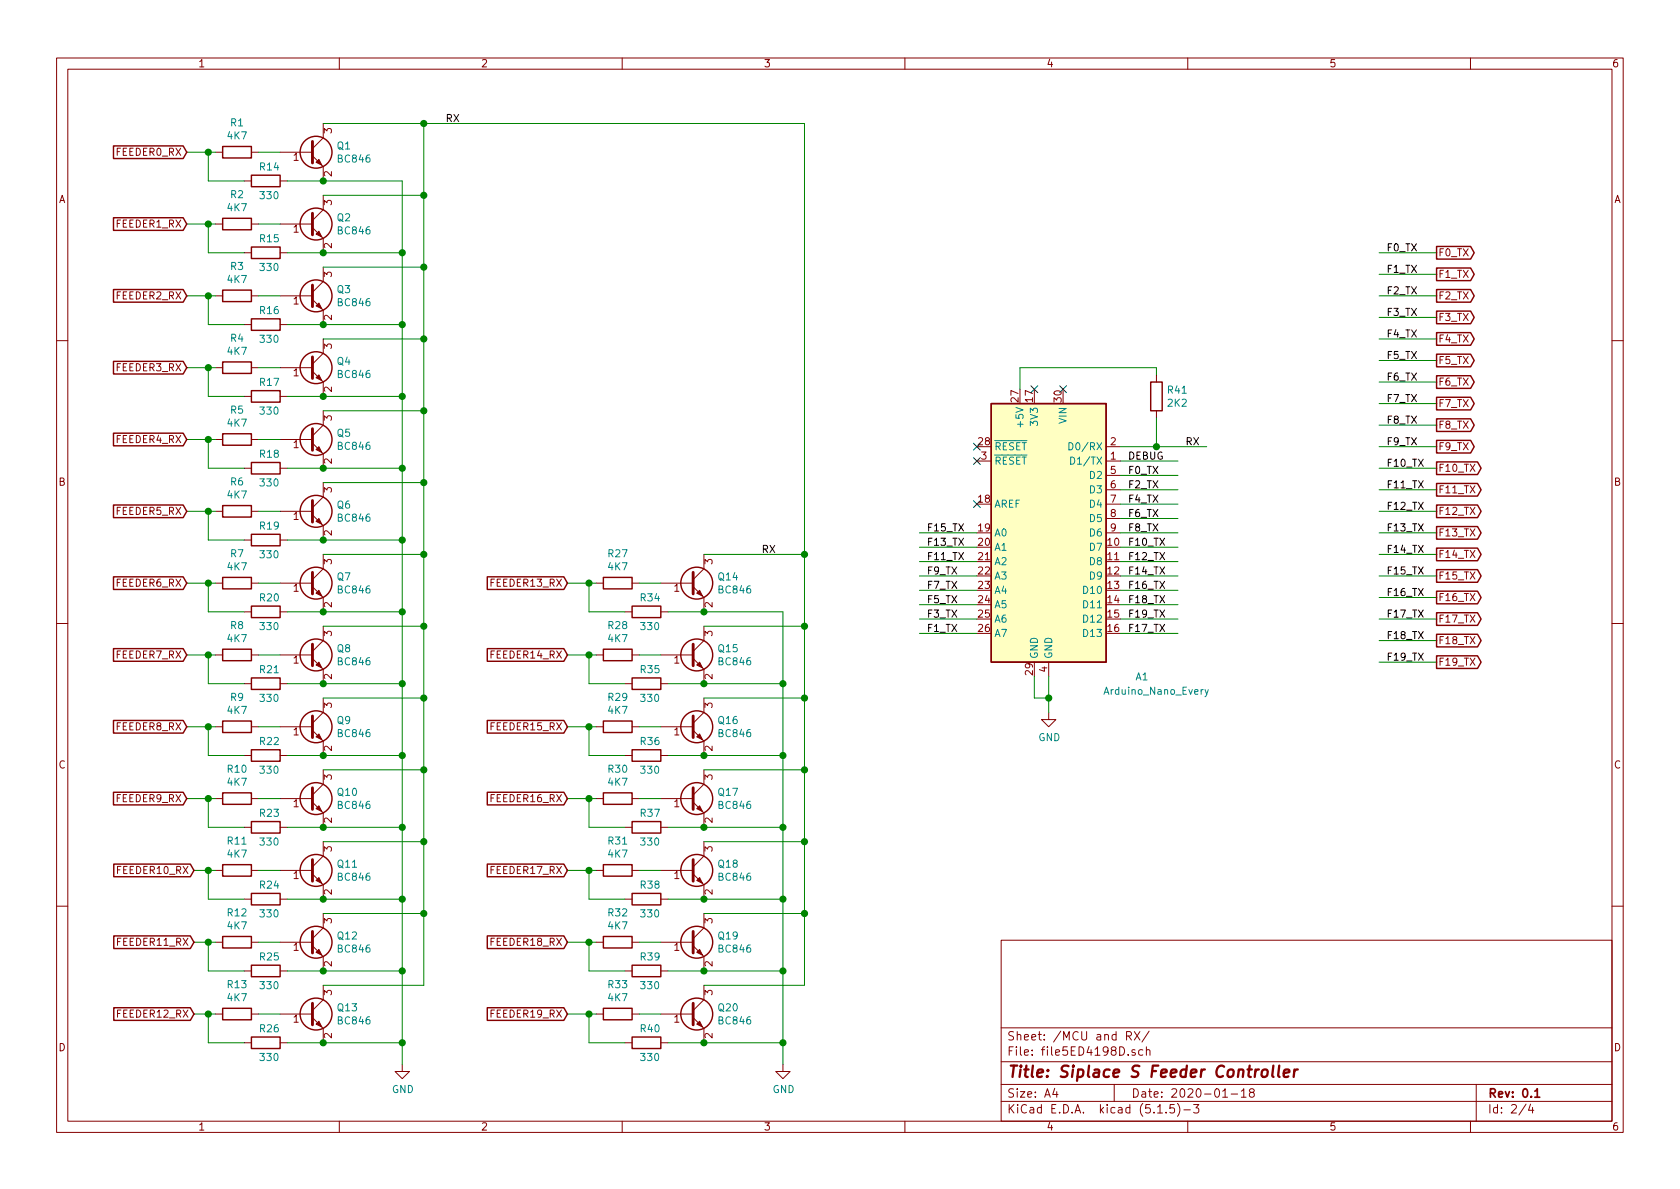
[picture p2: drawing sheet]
<svg xmlns="http://www.w3.org/2000/svg" width="297mm" height="210mm" viewBox="0 0 297 210" stroke-linecap="round" stroke-linejoin="round" font-family="sans-serif">
<g fill="none" stroke="#840000" stroke-width=".18">
<path d="M10 10.3h277v189.9h-277zM12 12.2h273v186.1h-273zM60 10.3v1.9M110 10.3v1.9M160 10.3v1.9M210 10.3v1.9M260 10.3v1.9M38.1 26.9h1.3M38.1 39.6h1.3M43.2 32h1.2M44.4 26.9h1.3M44.4 39.6h1.3"/>
<path d="M49.5 26.9h5.7M49.5 39.6h5.7M49.5 32h1.3M55.2 27.6l1.9 1.9v2.5M57.1 21.8v2.6l-1.9 1.9M57.1 34.5v2.6l-1.9 1.9M38.1 52.3h1.3M43.2 44.7h1.2M43.2 57.4h1.2M44.4 52.3h1.3M49.5 44.7h1.3M49.5 52.3h5.7"/>
<path d="M49.5 57.4h1.3M55.2 40.3l1.9 1.9v2.5M55.2 53l1.9 1.9v2.5M57.1 47.2v2.6l-1.9 1.9M57.1 59.9v2.6l-1.9 1.9M10 60.2h2M38.1 77.7h1.3M38.1 65h1.3M43.2 70.1h1.2M44.4 77.7h1.3M44.4 65h1.3M49.5 77.7h5.7"/>
<path d="M49.5 65h5.7M49.5 70.1h1.3M55.2 65.7l1.9 1.9v2.5M55.2 78.4l1.9 1.9v2.5M57.1 72.6v2.6l-1.9 1.9M195.6 79h2.5M204.5 66.3v1.3M204.5 72.6v1.3M285 60.2h2M38.1 90.4h1.3M43.2 95.5h1.2M43.2 82.8h1.2"/>
<path d="M44.4 90.4h1.3M49.5 90.4h5.7M49.5 95.5h1.3M49.5 82.8h1.3M55.2 91.1l1.9 1.9v2.5M57.1 85.3v2.6l-1.9 1.9M57.1 98v2.6l-1.9 1.9M124.5 98v2.6l-1.9 1.9M172.7 81.5h2.6M195.6 81.5h2.5M195.6 84.1h2.5M195.6 86.6h2.5"/>
<path d="M195.6 89.1h2.5M195.6 91.7h2.5M195.6 94.2h2.5M10 110.3h2M38.1 115.8h1.3M38.1 103.1h1.3M43.2 108.2h1.2M44.4 115.8h1.3M44.4 103.1h1.3M49.5 108.2h1.3M49.5 115.8h5.7M49.5 103.1h5.7"/>
<path d="M55.2 116.5l1.9 1.9v2.5M55.2 103.8l1.9 1.9v2.5M57.1 110.7v2.6l-1.9 1.9M105.4 115.8h1.3M105.4 103.1h1.3M110.5 108.2h1.3M111.8 115.8h1.2M111.8 103.1h1.2M116.8 108.2h1.3M116.8 115.8h5.8M116.8 103.1h5.8M122.6 116.5l1.9 1.9v2.5"/>
<path d="M122.6 103.8l1.9 1.9v2.5M124.5 110.7v2.6l-1.9 1.9M185.4 117.1v2.5M285 110.3h2M38.1 128.5h1.3M43.2 133.6h1.2M43.2 120.9h1.2M44.4 128.5h1.3M49.5 128.5h5.7M49.5 133.6h1.3M49.5 120.9h1.3M55.2 129.2l1.9 1.9v2.5"/>
<path d="M57.1 123.4v2.6l-1.9 1.9M57.1 136.1v2.6l-1.9 1.9M105.4 128.5h1.3M110.5 133.6h1.3M110.5 120.9h1.3M111.8 128.5h1.2M116.8 128.5h5.8M116.8 133.6h1.3M116.8 120.9h1.3M122.6 129.2l1.9 1.9v2.5M124.5 123.4v2.6l-1.9 1.9M124.5 136.1v2.6l-1.9 1.9"/>
<path d="M185.4 126v1.2h1.3l-1.3 1.3-1.3-1.3h1.3M38.1 153.9h1.3M38.1 141.2h1.3M43.2 159h1.2M43.2 146.3h1.2M44.4 153.9h1.3M44.4 141.2h1.3M49.5 153.9h5.7M49.5 159h1.3M49.5 141.2h5.7M49.5 146.3h1.3M55.2 154.6l1.9 1.9v2.5"/>
<path d="M55.2 141.9l1.9 1.9v2.5M57.1 148.8v2.6l-1.9 1.9M105.4 153.9h1.3M105.4 141.2h1.3M110.5 159h1.3M110.5 146.3h1.3M111.8 153.9h1.2M111.8 141.2h1.2M116.8 153.9h5.8M116.8 159h1.3M116.8 141.2h5.8M116.8 146.3h1.3"/>
<path d="M122.6 154.6l1.9 1.9v2.5M122.6 141.9l1.9 1.9v2.5M124.5 148.8v2.6l-1.9 1.9M10 160.2h2M38.1 179.3h1.3M38.1 166.6h1.3M43.2 171.7h1.2M44.4 179.3h1.3M44.4 166.6h1.3M49.5 179.3h5.7M49.5 166.6h5.7M49.5 171.7h1.3"/>
<path d="M55.2 180l1.9 1.9v2.5M55.2 167.3l1.9 1.9v2.5M57.1 161.5v2.6l-1.9 1.9M57.1 174.2v2.6l-1.9 1.9M105.4 179.3h1.3M105.4 166.6h1.3M110.5 171.7h1.3M111.8 179.3h1.2M111.8 166.6h1.2M116.8 179.3h5.8M116.8 166.6h5.8M116.8 171.7h1.3"/>
<path d="M122.6 180l1.9 1.9v2.5M122.6 167.3l1.9 1.9v2.5M124.5 174.2v2.6l-1.9 1.9M124.5 161.5v2.6l-1.9 1.9M177 166.3h108v32h-108zM285 160.2h2M43.2 184.4h1.2M49.5 184.4h1.3M60 198.3v1.9M71.1 188.2v1.3h1.3l-1.3 1.2-1.3-1.2h1.3M110 198.3v1.9M110.5 184.4h1.3"/>
<path d="M116.8 184.4h1.3M138.4 188.2v1.3h1.3l-1.3 1.2-1.2-1.2h1.2M160 198.3v1.9M177 194.8h108M177 191.8h108M177 187.8h108M177 181.8h108M186.5 192.5l-.4 1h1M186.8 193v1M197 191.8v3M199.2 183.2l.7-.1 .2-.2-.1-.3-.2-.2h-.6v1.5M199.5 183.2l.6 .7"/>
<path d="M200.6 182.4l.9 1.5M200.7 185.7l-.4-.1-.2 .2 .1 .2 .5 .2v.3h-.6M201.5 182.4l-.9 1.5M202.1 185.7l-.5-.1-.3 .3 .1 .6 .2 .1 .5-.1M202.7 185.7l.2-.1 .4 .1v.9M202.7 185.1v1.5M203.2 182.3l-1.3 2M204.7 196.8h.8M206.2 196.7v.1M207.6 195.3h-.7l-.1 .7 .2-.1 .5 .1 .2 .2-.1 .5-.2 .1-.6-.1M208.2 195.1a1.71 1.71 0 0 1 0 2.3M209.3 196.3h1.2"/>
<path d="M210 198.3v1.9M211 195.3h1l-.5 .6 .4 .1v.7l-.2 .1-.7-.1M216.2 194h.8M217.7 193.5h1.1M219.5 193l.4-.5v1.5M219.5 194h.8M221.2 193.2l-.3-.3 .1-.2 .2-.2 .4 .1 .2 .2-.1 .2-.6 .2a.48 .48 0 0 0-.1 .7l.2 .1 .5-.1a.48 .48 0 0 0-.1-.7h-.1M260 198.3v1.9M261 191.8v6.5M269.8 195.2l-1.2 2M270.6 195.2l-.3 1.1h.9M271 195.8v1"/>
</g>
<path d="M271.4 193l.4-.5v1.5M271.4 194h.8" fill="none" stroke="#840000" stroke-width=".3"/>
<path d="M223.2 189.3a.53 .53 0 0 1 .6-.2 .53 .53 0 0 1 .4 .4l-.1 .6a.54 .54 0 0 1-.5 .4 .54 .54 0 0 1-.6-.4zM225.1 188.4l-.2 1.8 .3 .2M226.2 188.4l-.2 1.8 .2 .2M227 189.8l1-.2-.1-.4-.5-.1-.4 .3v.9l.2 .1 .6-.1M228.9 189.1l-.2 1.3M229.5 189.1a.55 .55 0 0 0-.7 .4" fill="none" stroke="#840000" stroke-width=".41"/>
<g fill="none" stroke="#840000" stroke-width=".25">
<path d="M20.1 38.5h12.3l.6 1.1-.6 1.1h-12.3zM20.1 25.8h12.3l.6 1.1-.6 1.1h-12.3zM39.4 25.9h5v2h-5zM39.4 38.6h5v2h-5zM44.4 31h5.1v2h-5.1zM20.1 51.2h12.3l.6 1.1-.6 1.1h-12.3zM39.4 51.3h5v2h-5zM44.4 43.7h5.1v2h-5.1zM44.4 56.4h5.1v2h-5.1zM254 51.2h6l.7 1.1-.7 1.1h-6zM254 43.6h6l.7 1.1-.7 1.1h-6zM254 55h6l.7 1.1-.7 1.1h-6z"/>
<path d="M254 58.8h6l.7 1.1-.7 1.2h-6zM254 47.4h6l.7 1.1-.7 1.1h-6zM20.1 63.9h12.3l.6 1.1-.6 1.1h-12.3zM20.1 76.6h12.3l.6 1.1-.6 1.1h-12.3zM39.4 76.7h5v2h-5zM39.4 64h5v2h-5zM44.4 69.1h5.1v2h-5.1zM175.3 71.4h20.3v45.7h-20.3zM203.5 67.6h2v5h-2zM254 66.4h6l.7 1.2-.7 1.1h-6zM254 62.6h6l.7 1.1-.7 1.2h-6zM254 77.9h6l.7 1.1-.7 1.1h-6z"/>
<path d="M254 74.1h6l.7 1.1-.7 1.1h-6zM254 70.3h6l.7 1.1-.7 1.1h-6zM20.1 89.3h12.3l.6 1.1-.6 1.1h-12.3zM39.4 89.4h5v2h-5zM44.4 94.5h5.1v2h-5.1zM44.4 81.8h5.1v2h-5.1zM254 96.9h7.2l.7 1.1-.7 1.2h-7.2zM254 93.1h7.2l.7 1.1-.7 1.1h-7.2zM254 89.3h7.2l.7 1.1-.7 1.1h-7.2zM254 85.5h7.2l.7 1.1-.7 1.1h-7.2zM254 81.7h7.2l.7 1.1-.7 1.1h-7.2zM20.1 102h12.3l.6 1.1-.6 1.1h-12.3z"/>
<path d="M20.1 114.7h12.3l.6 1.1-.6 1.1h-12.3zM39.4 114.8h5v2h-5zM39.4 102.1h5v2h-5zM44.4 119.9h5.1v2h-5.1zM44.4 107.2h5.1v2h-5.1zM86.2 114.7h13.5l.6 1.1-.6 1.1h-13.5zM86.2 102h13.5l.6 1.1-.6 1.1h-13.5zM106.7 114.8h5.1v2h-5.1zM106.7 102.1h5.1v2h-5.1zM111.8 107.2h5v2h-5zM111.8 119.9h5v2h-5zM254 116h7.2l.7 1.1-.7 1.1h-7.2z"/>
<path d="M254 112.2h7.2l.7 1.1-.7 1.1h-7.2zM254 108.4h7.2l.7 1.1-.7 1.1h-7.2zM254 104.5h7.2l.7 1.2-.7 1.1h-7.2zM254 100.7h7.2l.7 1.1-.7 1.2h-7.2zM20.1 127.4h12.3l.6 1.1-.6 1.1h-12.3zM39.4 127.5h5v2h-5zM44.4 132.6h5.1v2h-5.1zM86.2 127.4h13.5l.6 1.1-.6 1.1h-13.5zM106.7 127.5h5.1v2h-5.1zM111.8 132.6h5v2h-5zM20.1 140.1h12.3l.6 1.1-.6 1.1h-12.3zM20.1 152.8h13.6l.6 1.1-.6 1.1h-13.6z"/>
<path d="M39.4 152.9h5v2h-5zM39.4 140.2h5v2h-5zM44.4 158h5.1v2h-5.1zM44.4 145.3h5.1v2h-5.1zM86.2 152.8h13.5l.6 1.1-.6 1.1h-13.5zM86.2 140.1h13.5l.6 1.1-.6 1.1h-13.5zM106.7 152.9h5.1v2h-5.1zM106.7 140.2h5.1v2h-5.1zM111.8 158h5v2h-5zM111.8 145.3h5v2h-5zM20.1 178.2h13.6l.6 1.1-.6 1.1h-13.6zM20.1 165.5h13.6l.6 1.1-.6 1.1h-13.6z"/>
<path d="M39.4 178.3h5v2h-5zM39.4 165.6h5v2h-5zM44.4 170.7h5.1v2h-5.1zM86.2 178.2h13.5l.6 1.1-.6 1.1h-13.5zM86.2 165.5h13.5l.6 1.1-.6 1.1h-13.5zM106.7 178.3h5.1v2h-5.1zM106.7 165.6h5.1v2h-5.1zM111.8 170.7h5v2h-5zM44.4 183.4h5.1v2h-5.1zM111.8 183.4h5v2h-5z"/>
<circle cx="55.9" cy="26.9" r="2.82"/>
<circle cx="55.9" cy="39.6" r="2.82"/>
<circle cx="55.9" cy="52.3" r="2.82"/>
<circle cx="55.9" cy="77.7" r="2.82"/>
<circle cx="55.9" cy="65" r="2.82"/>
<circle cx="55.9" cy="90.4" r="2.82"/>
<circle cx="55.9" cy="115.8" r="2.82"/>
<circle cx="55.9" cy="103.1" r="2.82"/>
<circle cx="123.2" cy="115.8" r="2.82"/>
<circle cx="123.2" cy="103.1" r="2.82"/>
<circle cx="55.9" cy="128.5" r="2.82"/>
<circle cx="123.2" cy="128.5" r="2.82"/>
<circle cx="55.9" cy="141.2" r="2.82"/>
<circle cx="55.9" cy="153.9" r="2.82"/>
<circle cx="123.2" cy="141.2" r="2.82"/>
<circle cx="123.2" cy="153.9" r="2.82"/>
<circle cx="55.9" cy="179.3" r="2.82"/>
<circle cx="55.9" cy="166.6" r="2.82"/>
<circle cx="123.2" cy="179.3" r="2.82"/>
<circle cx="123.2" cy="166.6" r="2.82"/>
</g>
<g fill="none" stroke="#840000" stroke-width=".51">
<path d="M55.2 37.7v3.8M55.2 25v3.8M55.2 50.4v3.8M55.2 63.1v3.8M55.2 75.8v3.8M55.2 88.5v3.8M55.2 113.9v3.8M55.2 101.2v3.8M122.6 113.9v3.8M122.6 101.2v3.8M55.2 126.6v3.8M55.2 139.3v3.8"/>
<path d="M122.6 139.3v3.8M122.6 126.6v3.8M55.2 152v3.8M122.6 152v3.8M55.2 177.4v3.8M55.2 164.7v3.8M122.6 177.4v3.8M122.6 164.7v3.8"/>
</g>
<g fill="#840000" stroke="#840000" stroke-width=".18">
<path d="M55.9 130.3l.5-.5 .5 1z"/>
<path d="M55.9 181.1l.5-.5 .5 1z"/>
<path d="M55.9 168.4l.5-.5 .5 1z"/>
<path d="M55.9 155.7l.5-.5 .5 1z"/>
<path d="M55.9 143l.5-.5 .5 1z"/>
<path d="M55.9 117.6l.5-.5 .5 1z"/>
<path d="M56.4 104.4l.5 1-1-.5z"/>
<path d="M55.9 92.2l.5-.5 .5 1z"/>
<path d="M123.2 181.1l.5-.5 .5 1z"/>
<path d="M123.2 168.4l.5-.5 .5 1z"/>
<path d="M123.2 155.7l.5-.5 .5 1z"/>
<path d="M123.2 143l.5-.5 .5 1z"/>
<path d="M123.2 130.3l.5-.5 .5 1z"/>
<path d="M123.2 117.6l.5-.5 .5 1z"/>
<path d="M123.2 104.9l.5-.5 .5 1z"/>
<path d="M55.9 66.8l.5-.5 .5 1z"/>
<path d="M55.9 41.4l.5-.5 .5 1z"/>
<path d="M55.9 28.7l.5-.5 .5 1z"/>
<path d="M55.9 79.5l.5-.5 .5 1z"/>
<path d="M55.9 54.1l.5-.5 .5 1z"/>
</g>
<path d="M175.3 71.4h20.3v45.7h-20.3z" fill="#ffffc2" stroke="#ffffc2" stroke-width=".18"/>
<path d="M189 78.3a.64 .64 0 0 1 .7 .6 .64 .64 0 0 1-.7 .6zM189.3 80.8a.64 .64 0 0 1 .7 .7 .64 .64 0 0 1-.7 .6zM213.1 121.9l.3 .9M213.6 121.9l-.4 1.2-.1 .1" fill="none" stroke="#008484" stroke-width=".18"/>
<g fill="none" stroke="#008400" stroke-width=".18">
<path d="M33 26.9h5.1M33 39.6h5.1M36.8 26.9v5.1h6.4M36.8 39.6v5.1h6.4M45.7 26.9h3.8M45.7 39.6h3.8M50.8 32h20.3v156.2M57.1 21.8h85.1v152.4h-17.7M57.1 34.5h17.8M74.9 21.8v152.4h-17.8M33 52.3h5.1M36.8 52.3v5.1h6.4"/>
<path d="M45.7 52.3h3.8M50.8 44.7h20.3M50.8 57.4h20.3M57.1 59.9h17.8M57.1 47.2h17.8M243.8 44.7h10.2M243.8 52.3h10.2M243.8 48.5h10.2M243.8 59.9h10.2M243.8 56.1h10.2M33 77.7h5.1M33 65h5.1"/>
<path d="M36.8 65v5.1h6.4M36.8 77.7v5.1h6.4M45.7 77.7h3.8M45.7 65h3.8M50.8 70.1h20.3M57.1 72.6h17.8M198.1 79h15.3M204.5 66.3v-1.3h-24.2v3.8M204.5 73.9v5.1M243.8 79h10.2M243.8 75.2h10.2M243.8 71.4h10.2"/>
<path d="M243.8 67.6h10.2M243.8 63.7h10.2M33 90.4h5.1M36.8 90.4v5.1h6.4M45.7 90.4h3.8M50.8 95.5h20.3M50.8 82.8h20.3M57.1 98h17.8M57.1 85.3h17.8M124.5 98h17.7M162.6 99.3h10.1M162.6 96.8h10.1"/>
<path d="M162.6 94.2h10.1M198.1 81.5h10.2M198.1 99.3h10.2M198.1 96.8h10.2M198.1 94.2h10.2M198.1 86.6h10.2M198.1 89.1h10.2M198.1 91.7h10.2M198.1 84.1h10.2M243.8 82.8h10.2M243.8 90.4h10.2M243.8 98h10.2"/>
<path d="M243.8 94.2h10.2M243.8 86.6h10.2M33 103.1h5.1M33 115.8h5.1M36.8 103.1v5.1h6.4M36.8 115.8v5.1h6.4M45.7 103.1h3.8M45.7 115.8h3.8M50.8 108.2h20.3M57.1 110.7h17.8M100.3 103.1h5.1M100.3 115.8h5.1"/>
<path d="M104.1 103.1v5.1h6.4M104.1 115.8v5.1h6.4M113 103.1h3.8M113 115.8h3.8M118.1 108.2h20.3v80M124.5 110.7h17.7M162.6 112h10.1M162.6 109.5h10.1M162.6 106.9h10.1M162.6 104.4h10.1M162.6 101.8h10.1M182.9 119.6v3.8h2.5"/>
<path d="M185.4 119.6v6.4M198.1 112h10.2M198.1 109.5h10.2M198.1 106.9h10.2M198.1 104.4h10.2M198.1 101.8h10.2M243.8 109.5h10.2M243.8 101.8h10.2M243.8 117.1h10.2M243.8 113.3h10.2M243.8 105.7h10.2M33 128.5h5.1"/>
<path d="M36.8 128.5v5.1h6.4M45.7 128.5h3.8M50.8 120.9h20.3M50.8 133.6h20.3M57.1 123.4h17.8M57.1 136.1h17.8M100.3 128.5h5.1M104.1 128.5v5.1h6.4M113 128.5h3.8M118.1 120.9h20.3M118.1 133.6h20.3M124.5 123.4h17.7"/>
<path d="M124.5 136.1h17.7M33 141.2h5.1M34.3 153.9h3.8M36.8 141.2v5.1h6.4M36.8 153.9v5.1h6.4M45.7 153.9h3.8M45.7 141.2h3.8M50.8 146.3h20.3M50.8 159h20.3M57.1 148.8h17.8M100.3 153.9h5.1M100.3 141.2h5.1"/>
<path d="M104.1 141.2v5.1h6.4M104.1 153.9v5.1h6.4M113 153.9h3.8M113 141.2h3.8M118.1 146.3h20.3M118.1 159h20.3M124.5 148.8h17.7M34.3 166.6h3.8M34.3 179.3h3.8M36.8 166.6v5.1h6.4M36.8 179.3v5.1h6.4M45.7 166.6h3.8"/>
<path d="M45.7 179.3h3.8M50.8 171.7h20.3M57.1 161.5h17.8M100.3 166.6h5.1M100.3 179.3h5.1M104.1 166.6v5.1h6.4M104.1 179.3v5.1h6.4M113 166.6h3.8M113 179.3h3.8M118.1 171.7h20.3M124.5 161.5h17.7M50.8 184.4h20.3"/>
<path d="M118.1 184.4h20.3"/>
</g>
<g fill="#008400" stroke="#008400" stroke-width=".25">
<circle cx="57.2" cy="108.2" r=".51"/>
<circle cx="104.1" cy="153.9" r=".51"/>
<circle cx="138.4" cy="120.9" r=".51"/>
<circle cx="71.1" cy="120.9" r=".51"/>
<circle cx="71.1" cy="108.2" r=".51"/>
<circle cx="138.4" cy="133.6" r=".51"/>
<circle cx="71.1" cy="95.5" r=".51"/>
<circle cx="104.1" cy="166.6" r=".51"/>
<circle cx="71.1" cy="82.8" r=".51"/>
<circle cx="138.4" cy="146.3" r=".51"/>
<circle cx="57.2" cy="95.5" r=".51"/>
<circle cx="71.1" cy="70.1" r=".51"/>
<circle cx="124.5" cy="146.3" r=".51"/>
<circle cx="71.1" cy="57.4" r=".51"/>
<circle cx="71.1" cy="44.7" r=".51"/>
<circle cx="71.1" cy="184.4" r=".51"/>
<circle cx="138.4" cy="159" r=".51"/>
<circle cx="104.1" cy="115.8" r=".51"/>
<circle cx="142.2" cy="110.7" r=".51"/>
<circle cx="57.2" cy="184.4" r=".51"/>
<circle cx="36.8" cy="141.2" r=".51"/>
<circle cx="142.2" cy="136.1" r=".51"/>
<circle cx="36.8" cy="153.9" r=".51"/>
<circle cx="36.8" cy="39.6" r=".51"/>
<circle cx="142.2" cy="123.4" r=".51"/>
<circle cx="104.1" cy="128.5" r=".51"/>
<circle cx="36.8" cy="166.6" r=".51"/>
<circle cx="142.2" cy="148.8" r=".51"/>
<circle cx="138.4" cy="171.7" r=".51"/>
<circle cx="36.8" cy="179.3" r=".51"/>
<circle cx="142.2" cy="98" r=".51"/>
<circle cx="57.2" cy="171.7" r=".51"/>
<circle cx="124.5" cy="171.7" r=".51"/>
<circle cx="74.9" cy="21.8" r=".51"/>
<circle cx="74.9" cy="161.5" r=".51"/>
<circle cx="74.9" cy="34.5" r=".51"/>
<circle cx="57.2" cy="82.8" r=".51"/>
<circle cx="36.8" cy="128.5" r=".51"/>
<circle cx="142.2" cy="161.5" r=".51"/>
<circle cx="36.8" cy="115.8" r=".51"/>
<circle cx="124.5" cy="159" r=".51"/>
<circle cx="36.8" cy="103.1" r=".51"/>
<circle cx="124.5" cy="108.2" r=".51"/>
<circle cx="36.8" cy="90.4" r=".51"/>
<circle cx="36.8" cy="52.3" r=".51"/>
<circle cx="104.1" cy="103.1" r=".51"/>
<circle cx="36.8" cy="77.7" r=".51"/>
<circle cx="57.2" cy="32" r=".51"/>
<circle cx="124.5" cy="120.9" r=".51"/>
<circle cx="36.8" cy="65" r=".51"/>
<circle cx="57.2" cy="44.7" r=".51"/>
<circle cx="57.2" cy="57.4" r=".51"/>
<circle cx="71.1" cy="133.6" r=".51"/>
<circle cx="138.4" cy="184.4" r=".51"/>
<circle cx="71.1" cy="146.3" r=".51"/>
<circle cx="204.5" cy="79" r=".51"/>
<circle cx="57.2" cy="120.9" r=".51"/>
<circle cx="57.2" cy="70.1" r=".51"/>
<circle cx="185.4" cy="123.4" r=".51"/>
<circle cx="71.1" cy="159" r=".51"/>
<circle cx="71.1" cy="171.7" r=".51"/>
<circle cx="74.9" cy="47.2" r=".51"/>
<circle cx="74.9" cy="59.9" r=".51"/>
<circle cx="57.2" cy="133.6" r=".51"/>
<circle cx="124.5" cy="184.4" r=".51"/>
<circle cx="104.1" cy="179.3" r=".51"/>
<circle cx="57.2" cy="159" r=".51"/>
<circle cx="74.9" cy="148.8" r=".51"/>
<circle cx="74.9" cy="136.1" r=".51"/>
<circle cx="36.8" cy="26.9" r=".51"/>
<circle cx="74.9" cy="123.4" r=".51"/>
<circle cx="124.5" cy="133.6" r=".51"/>
<circle cx="57.2" cy="146.3" r=".51"/>
<circle cx="74.9" cy="110.7" r=".51"/>
<circle cx="74.9" cy="98" r=".51"/>
<circle cx="104.1" cy="141.2" r=".51"/>
<circle cx="74.9" cy="85.3" r=".51"/>
<circle cx="74.9" cy="72.6" r=".51"/>
</g>
<path d="M172.1 78.4l1.2 1.2M173.3 78.4l-1.2 1.2M182.3 68.2l1.2 1.2M183.5 68.2l-1.2 1.2M187.4 68.2l1.2 1.2M188.6 68.2l-1.2 1.2M172.1 88.5l1.2 1.3M172.1 80.9l1.2 1.2M173.3 88.5l-1.2 1.3M173.3 80.9l-1.2 1.2" fill="none" stroke="#000084" stroke-width=".18"/>
<text font-size="2.8" fill="#840000" x="178" y="190.5">Title: Siplace S Feeder Controller</text>
<g font-size="2.1" fill="#840000">
<text x="178" y="184">Sheet: /MCU and RX/</text>
<text x="178" y="186.7">File: file5ED4198D.sch</text>
<text x="178" y="196.9">KiCad E.D.A. kicad (5.1.5)-3</text>
<text x="178" y="194.1">Size: A4</text>
<text x="200" y="194.1">Date: 2020-01-18</text>
<text x="263" y="194.1">Rev: 0.1</text>
<text x="263" y="196.9">Id: 2/4</text>
</g>
<g font-size="1.8" fill="#840000">
<text x="35" y="11.9">1</text>
<text x="85" y="11.9">2</text>
<text x="135" y="11.9">3</text>
<text x="185" y="11.9">4</text>
<text x="235" y="11.9">5</text>
<text x="285" y="11.9">6</text>
<text x="58.7" y="23.6" transform="rotate(-90 58.7 23.6)">3</text>
<text x="20.6" y="27.6">FEEDER0_RX</text>
<text x="51.9" y="28.4">1</text>
<text x="10.4" y="35.9">A</text>
<text x="58.7" y="31.2" transform="rotate(-90 58.7 31.2)">2</text>
<text x="285.4" y="35.9">A</text>
<text x="20.6" y="40.3">FEEDER1_RX</text>
<text x="51.9" y="41.1">1</text>
<text x="58.7" y="36.3" transform="rotate(-90 58.7 36.3)">3</text>
<text x="58.7" y="43.9" transform="rotate(-90 58.7 43.9)">2</text>
<text x="254.3" y="45.3">F0_TX</text>
<text x="20.6" y="53">FEEDER2_RX</text>
<text x="51.9" y="53.8">1</text>
<text x="58.7" y="49" transform="rotate(-90 58.7 49)">3</text>
<text x="254.3" y="53">F2_TX</text>
<text x="254.3" y="49.1">F1_TX</text>
<text x="58.7" y="56.6" transform="rotate(-90 58.7 56.6)">2</text>
<text x="254.3" y="56.8">F3_TX</text>
<text x="20.6" y="65.7">FEEDER3_RX</text>
<text x="58.7" y="61.7" transform="rotate(-90 58.7 61.7)">3</text>
<text x="254.3" y="64.4">F5_TX</text>
<text x="254.3" y="60.6">F4_TX</text>
<text x="51.9" y="66.5">1</text>
<text x="58.7" y="69.3" transform="rotate(-90 58.7 69.3)">2</text>
<text x="180.1" y="71.1" transform="rotate(-90 180.1 71.1)">27</text>
<text x="182.6" y="71.1" transform="rotate(-90 182.6 71.1)">17</text>
<text x="187.7" y="71.1" transform="rotate(-90 187.7 71.1)">30</text>
<text x="254.3" y="68.2">F6_TX</text>
<text x="58.7" y="74.4" transform="rotate(-90 58.7 74.4)">3</text>
<text x="254.3" y="75.8">F8_TX</text>
<text x="254.3" y="72">F7_TX</text>
<text x="20.6" y="78.4">FEEDER4_RX</text>
<text x="51.9" y="79.2">1</text>
<text x="58.7" y="82" transform="rotate(-90 58.7 82)">2</text>
<text x="173" y="78.7">28</text>
<text x="173.5" y="81.3">3</text>
<text x="196.4" y="81.3">1</text>
<text x="196.4" y="78.7">2</text>
<text x="196.4" y="83.8">5</text>
<text x="254.3" y="83.4">F10_TX</text>
<text x="254.3" y="79.6">F9_TX</text>
<text x="10.4" y="85.9">B</text>
<text x="58.7" y="87.1" transform="rotate(-90 58.7 87.1)">3</text>
<text x="173" y="88.9">18</text>
<text x="196.4" y="86.4">6</text>
<text x="196.4" y="88.9">7</text>
<text x="254.3" y="87.2">F11_TX</text>
<text x="285.4" y="85.9">B</text>
<text x="20.6" y="91.1">FEEDER5_RX</text>
<text x="51.9" y="91.9">1</text>
<text x="58.7" y="94.7" transform="rotate(-90 58.7 94.7)">2</text>
<text x="173" y="94">19</text>
<text x="196.4" y="91.4">8</text>
<text x="196.4" y="94">9</text>
<text x="254.3" y="94.9">F13_TX</text>
<text x="254.3" y="91.1">F12_TX</text>
<text x="58.7" y="99.8" transform="rotate(-90 58.7 99.8)">3</text>
<text x="126" y="99.8" transform="rotate(-90 126 99.8)">3</text>
<text x="173" y="96.5">20</text>
<text x="173" y="99.1">21</text>
<text x="173" y="101.6">22</text>
<text x="195.9" y="96.5">10</text>
<text x="195.9" y="99.1">11</text>
<text x="195.9" y="101.6">12</text>
<text x="254.3" y="98.7">F14_TX</text>
<text x="20.6" y="103.8">FEEDER6_RX</text>
<text x="51.9" y="104.6">1</text>
<text x="58.7" y="107.4" transform="rotate(-90 58.7 107.4)">2</text>
<text x="87" y="103.8">FEEDER13_RX</text>
<text x="119.2" y="104.6">1</text>
<text x="126" y="107.4" transform="rotate(-90 126 107.4)">2</text>
<text x="173" y="104.1">23</text>
<text x="173" y="106.7">24</text>
<text x="195.9" y="104.1">13</text>
<text x="195.9" y="106.7">14</text>
<text x="254.3" y="106.3">F16_TX</text>
<text x="254.3" y="102.5">F15_TX</text>
<text x="58.7" y="112.5" transform="rotate(-90 58.7 112.5)">3</text>
<text x="126" y="112.5" transform="rotate(-90 126 112.5)">3</text>
<text x="173" y="109.2">25</text>
<text x="173" y="111.8">26</text>
<text x="195.9" y="109.2">15</text>
<text x="195.9" y="111.8">16</text>
<text x="254.3" y="113.9">F18_TX</text>
<text x="254.3" y="110.1">F17_TX</text>
<text x="20.6" y="116.5">FEEDER7_RX</text>
<text x="51.9" y="117.3">1</text>
<text x="87" y="116.5">FEEDER14_RX</text>
<text x="119.2" y="117.3">1</text>
<text x="182.6" y="119.3" transform="rotate(-90 182.6 119.3)">29</text>
<text x="185.2" y="118.8" transform="rotate(-90 185.2 118.8)">4</text>
<text x="254.3" y="117.7">F19_TX</text>
<text x="58.7" y="125.2" transform="rotate(-90 58.7 125.2)">3</text>
<text x="58.7" y="120.1" transform="rotate(-90 58.7 120.1)">2</text>
<text x="126" y="125.2" transform="rotate(-90 126 125.2)">3</text>
<text x="126" y="120.1" transform="rotate(-90 126 120.1)">2</text>
<text x="20.6" y="129.2">FEEDER8_RX</text>
<text x="51.9" y="130">1</text>
<text x="87" y="129.2">FEEDER15_RX</text>
<text x="119.2" y="130">1</text>
<text x="10.4" y="135.9">C</text>
<text x="58.7" y="137.9" transform="rotate(-90 58.7 137.9)">3</text>
<text x="58.7" y="132.8" transform="rotate(-90 58.7 132.8)">2</text>
<text x="126" y="137.9" transform="rotate(-90 126 137.9)">3</text>
<text x="126" y="132.8" transform="rotate(-90 126 132.8)">2</text>
<text x="285.4" y="135.9">C</text>
<text x="20.6" y="141.9">FEEDER9_RX</text>
<text x="51.9" y="142.7">1</text>
<text x="87" y="141.9">FEEDER16_RX</text>
<text x="119.2" y="142.7">1</text>
<text x="58.7" y="145.5" transform="rotate(-90 58.7 145.5)">2</text>
<text x="126" y="145.5" transform="rotate(-90 126 145.5)">2</text>
<text x="20.9" y="154.6">FEEDER10_RX</text>
<text x="51.9" y="155.4">1</text>
<text x="58.7" y="150.6" transform="rotate(-90 58.7 150.6)">3</text>
<text x="87" y="154.6">FEEDER17_RX</text>
<text x="119.2" y="155.4">1</text>
<text x="126" y="150.6" transform="rotate(-90 126 150.6)">3</text>
<text x="58.7" y="158.2" transform="rotate(-90 58.7 158.2)">2</text>
<text x="126" y="158.2" transform="rotate(-90 126 158.2)">2</text>
<text x="20.9" y="167.3">FEEDER11_RX</text>
<text x="58.7" y="163.3" transform="rotate(-90 58.7 163.3)">3</text>
<text x="87" y="167.3">FEEDER18_RX</text>
<text x="126" y="163.3" transform="rotate(-90 126 163.3)">3</text>
<text x="51.9" y="168.1">1</text>
<text x="58.7" y="170.9" transform="rotate(-90 58.7 170.9)">2</text>
<text x="119.2" y="168.1">1</text>
<text x="126" y="170.9" transform="rotate(-90 126 170.9)">2</text>
<text x="20.9" y="180">FEEDER12_RX</text>
<text x="58.7" y="176" transform="rotate(-90 58.7 176)">3</text>
<text x="87" y="180">FEEDER19_RX</text>
<text x="126" y="176" transform="rotate(-90 126 176)">3</text>
<text x="10.4" y="185.9">D</text>
<text x="51.9" y="180.8">1</text>
<text x="58.7" y="183.6" transform="rotate(-90 58.7 183.6)">2</text>
<text x="119.2" y="180.8">1</text>
<text x="126" y="183.6" transform="rotate(-90 126 183.6)">2</text>
<text x="285.4" y="185.9">D</text>
<text x="35" y="199.9">1</text>
<text x="85" y="199.9">2</text>
<text x="135" y="199.9">3</text>
<text x="185" y="199.9">4</text>
<text x="235" y="199.9">5</text>
<text x="285" y="199.9">6</text>
</g>
<g font-size="1.8" fill="#008484">
<text x="40.8" y="22.3">R1</text>
<text x="40.3" y="24.7">4K7</text>
<text x="59.6" y="26.4">Q1</text>
<text x="59.9" y="28.7">BC846</text>
<text x="40.8" y="35">R2</text>
<text x="46" y="30.1">R14</text>
<text x="46.1" y="35.2">330</text>
<text x="40.3" y="37.4">4K7</text>
<text x="59.6" y="39.1">Q2</text>
<text x="59.9" y="41.4">BC846</text>
<text x="40.8" y="47.7">R3</text>
<text x="46" y="42.8">R15</text>
<text x="46.1" y="47.9">330</text>
<text x="40.3" y="50.1">4K7</text>
<text x="59.6" y="51.8">Q3</text>
<text x="46" y="55.5">R16</text>
<text x="59.9" y="54.1">BC846</text>
<text x="40.3" y="62.8">4K7</text>
<text x="40.8" y="60.4">R4</text>
<text x="46.1" y="60.6">330</text>
<text x="59.6" y="64.5">Q4</text>
<text x="46" y="68.2">R17</text>
<text x="59.9" y="66.8">BC846</text>
<text x="206.5" y="69.6">R41</text>
<text x="206.5" y="71.9">2K2</text>
<text x="40.3" y="75.5">4K7</text>
<text x="40.8" y="73.1">R5</text>
<text x="46.1" y="73.3">330</text>
<text x="59.6" y="77.2">Q5</text>
<text x="181" y="75.1" transform="rotate(-90 181 75.1)">+5V</text>
<text x="183.5" y="75" transform="rotate(-90 183.5 75)">3V3</text>
<text x="188.6" y="74.8" transform="rotate(-90 188.6 74.8)">VIN</text>
<text x="46" y="80.9">R18</text>
<text x="59.9" y="79.5">BC846</text>
<text x="175.8" y="79.6">RESET</text>
<text x="175.8" y="82.2">RESET</text>
<text x="189.9" y="79.6">D0/RX</text>
<text x="190.1" y="82.2">D1/TX</text>
<text x="40.3" y="88.2">4K7</text>
<text x="40.8" y="85.8">R6</text>
<text x="46.1" y="86">330</text>
<text x="59.6" y="89.9">Q6</text>
<text x="175.8" y="89.8">AREF</text>
<text x="192.8" y="84.7">D2</text>
<text x="192.8" y="87.2">D3</text>
<text x="192.8" y="89.8">D4</text>
<text x="46" y="93.6">R19</text>
<text x="59.9" y="92.2">BC846</text>
<text x="175.8" y="94.9">A0</text>
<text x="192.8" y="92.3">D5</text>
<text x="192.8" y="94.9">D6</text>
<text x="40.3" y="100.9">4K7</text>
<text x="40.8" y="98.5">R7</text>
<text x="46.1" y="98.7">330</text>
<text x="107.6" y="98.5">R27</text>
<text x="107.6" y="100.9">4K7</text>
<text x="175.8" y="97.4">A1</text>
<text x="175.8" y="99.9">A2</text>
<text x="192.8" y="97.4">D7</text>
<text x="192.8" y="99.9">D8</text>
<text x="46" y="106.3">R20</text>
<text x="59.6" y="102.6">Q7</text>
<text x="59.9" y="104.9">BC846</text>
<text x="113.3" y="106.3">R34</text>
<text x="127.1" y="102.6">Q14</text>
<text x="127.2" y="104.9">BC846</text>
<text x="175.8" y="102.5">A3</text>
<text x="175.8" y="105">A4</text>
<text x="175.8" y="107.6">A5</text>
<text x="191.8" y="105">D10</text>
<text x="191.8" y="107.6">D11</text>
<text x="192.8" y="102.5">D9</text>
<text x="40.3" y="113.6">4K7</text>
<text x="40.8" y="111.2">R8</text>
<text x="46.1" y="111.4">330</text>
<text x="107.6" y="111.2">R28</text>
<text x="107.6" y="113.6">4K7</text>
<text x="113.4" y="111.4">330</text>
<text x="175.8" y="110.1">A6</text>
<text x="175.8" y="112.6">A7</text>
<text x="191.8" y="110.1">D12</text>
<text x="191.8" y="112.6">D13</text>
<text x="46" y="119">R21</text>
<text x="59.6" y="115.3">Q8</text>
<text x="59.9" y="117.6">BC846</text>
<text x="113.3" y="119">R35</text>
<text x="127.1" y="115.3">Q15</text>
<text x="127.2" y="117.6">BC846</text>
<text x="183.5" y="116.6" transform="rotate(-90 183.5 116.6)">GND</text>
<text x="186.1" y="116.6" transform="rotate(-90 186.1 116.6)">GND</text>
<text x="40.8" y="123.9">R9</text>
<text x="46.1" y="124.1">330</text>
<text x="107.6" y="123.9">R29</text>
<text x="113.4" y="124.1">330</text>
<text x="195.5" y="122.9">Arduino_Nano_Every</text>
<text x="200.8" y="120.3">A1</text>
<text x="40.3" y="126.3">4K7</text>
<text x="46" y="131.7">R22</text>
<text x="59.6" y="128">Q9</text>
<text x="59.9" y="130.3">BC846</text>
<text x="107.6" y="126.3">4K7</text>
<text x="113.3" y="131.7">R36</text>
<text x="127.1" y="128">Q16</text>
<text x="127.2" y="130.3">BC846</text>
<text x="183.6" y="131.1">GND</text>
<text x="40.3" y="136.6">R10</text>
<text x="46.1" y="136.8">330</text>
<text x="107.6" y="136.6">R30</text>
<text x="113.4" y="136.8">330</text>
<text x="40.3" y="139">4K7</text>
<text x="59.7" y="140.7">Q10</text>
<text x="59.9" y="143">BC846</text>
<text x="107.6" y="139">4K7</text>
<text x="127.1" y="140.7">Q17</text>
<text x="127.2" y="143">BC846</text>
<text x="40.3" y="149.3">R11</text>
<text x="46" y="144.4">R23</text>
<text x="46.1" y="149.5">330</text>
<text x="107.6" y="149.3">R31</text>
<text x="113.3" y="144.4">R37</text>
<text x="113.4" y="149.5">330</text>
<text x="40.3" y="151.7">4K7</text>
<text x="59.7" y="153.4">Q11</text>
<text x="59.9" y="155.7">BC846</text>
<text x="107.6" y="151.7">4K7</text>
<text x="127.1" y="153.4">Q18</text>
<text x="127.2" y="155.7">BC846</text>
<text x="46" y="157.1">R24</text>
<text x="113.3" y="157.1">R38</text>
<text x="40.3" y="162">R12</text>
<text x="40.3" y="164.4">4K7</text>
<text x="46.1" y="162.2">330</text>
<text x="59.7" y="166.1">Q12</text>
<text x="107.6" y="162">R32</text>
<text x="107.6" y="164.4">4K7</text>
<text x="113.4" y="162.2">330</text>
<text x="127.1" y="166.1">Q19</text>
<text x="46" y="169.8">R25</text>
<text x="59.9" y="168.4">BC846</text>
<text x="113.3" y="169.8">R39</text>
<text x="127.2" y="168.4">BC846</text>
<text x="40.3" y="174.7">R13</text>
<text x="40.3" y="177.1">4K7</text>
<text x="46.1" y="174.9">330</text>
<text x="59.7" y="178.8">Q13</text>
<text x="107.6" y="174.7">R33</text>
<text x="107.6" y="177.1">4K7</text>
<text x="113.4" y="174.9">330</text>
<text x="127.1" y="178.8">Q20</text>
<text x="46" y="182.5">R26</text>
<text x="59.9" y="181.1">BC846</text>
<text x="113.3" y="182.5">R40</text>
<text x="127.2" y="181.1">BC846</text>
<text x="46.1" y="187.6">330</text>
<text x="113.4" y="187.6">330</text>
<text x="69.3" y="193.3">GND</text>
<text x="136.6" y="193.3">GND</text>
</g>
<g font-size="1.8">
<text x="78.7" y="21.6">RX</text>
<text x="245.1" y="44.4">F0_TX</text>
<text x="245.1" y="48.3">F1_TX</text>
<text x="245.1" y="52.1">F2_TX</text>
<text x="245.1" y="59.7">F4_TX</text>
<text x="245.1" y="55.9">F3_TX</text>
<text x="245.1" y="63.5">F5_TX</text>
<text x="245.1" y="71.1">F7_TX</text>
<text x="245.1" y="67.3">F6_TX</text>
<text x="245.1" y="74.9">F8_TX</text>
<text x="199.4" y="81.3">DEBUG</text>
<text x="199.4" y="83.8">F0_TX</text>
<text x="209.5" y="78.7">RX</text>
<text x="245.1" y="82.5">F10_TX</text>
<text x="245.1" y="78.7">F9_TX</text>
<text x="199.4" y="86.4">F2_TX</text>
<text x="199.4" y="88.9">F4_TX</text>
<text x="245.1" y="86.4">F11_TX</text>
<text x="163.8" y="94">F15_TX</text>
<text x="199.4" y="91.4">F6_TX</text>
<text x="199.4" y="94">F8_TX</text>
<text x="245.1" y="94">F13_TX</text>
<text x="245.1" y="90.2">F12_TX</text>
<text x="134.6" y="97.8">RX</text>
<text x="163.8" y="96.5">F13_TX</text>
<text x="163.8" y="99.1">F11_TX</text>
<text x="163.8" y="101.6">F9_TX</text>
<text x="199.4" y="99.1">F12_TX</text>
<text x="199.4" y="101.6">F14_TX</text>
<text x="199.4" y="96.5">F10_TX</text>
<text x="245.1" y="101.6">F15_TX</text>
<text x="245.1" y="97.8">F14_TX</text>
<text x="163.8" y="104.1">F7_TX</text>
<text x="163.8" y="106.7">F5_TX</text>
<text x="199.4" y="106.7">F18_TX</text>
<text x="199.4" y="104.1">F16_TX</text>
<text x="245.1" y="105.4">F16_TX</text>
<text x="163.8" y="109.2">F3_TX</text>
<text x="163.8" y="111.8">F1_TX</text>
<text x="199.4" y="109.2">F19_TX</text>
<text x="199.4" y="111.8">F17_TX</text>
<text x="245.1" y="113">F18_TX</text>
<text x="245.1" y="109.2">F17_TX</text>
<text x="245.1" y="116.8">F19_TX</text>
</g>
</svg>
